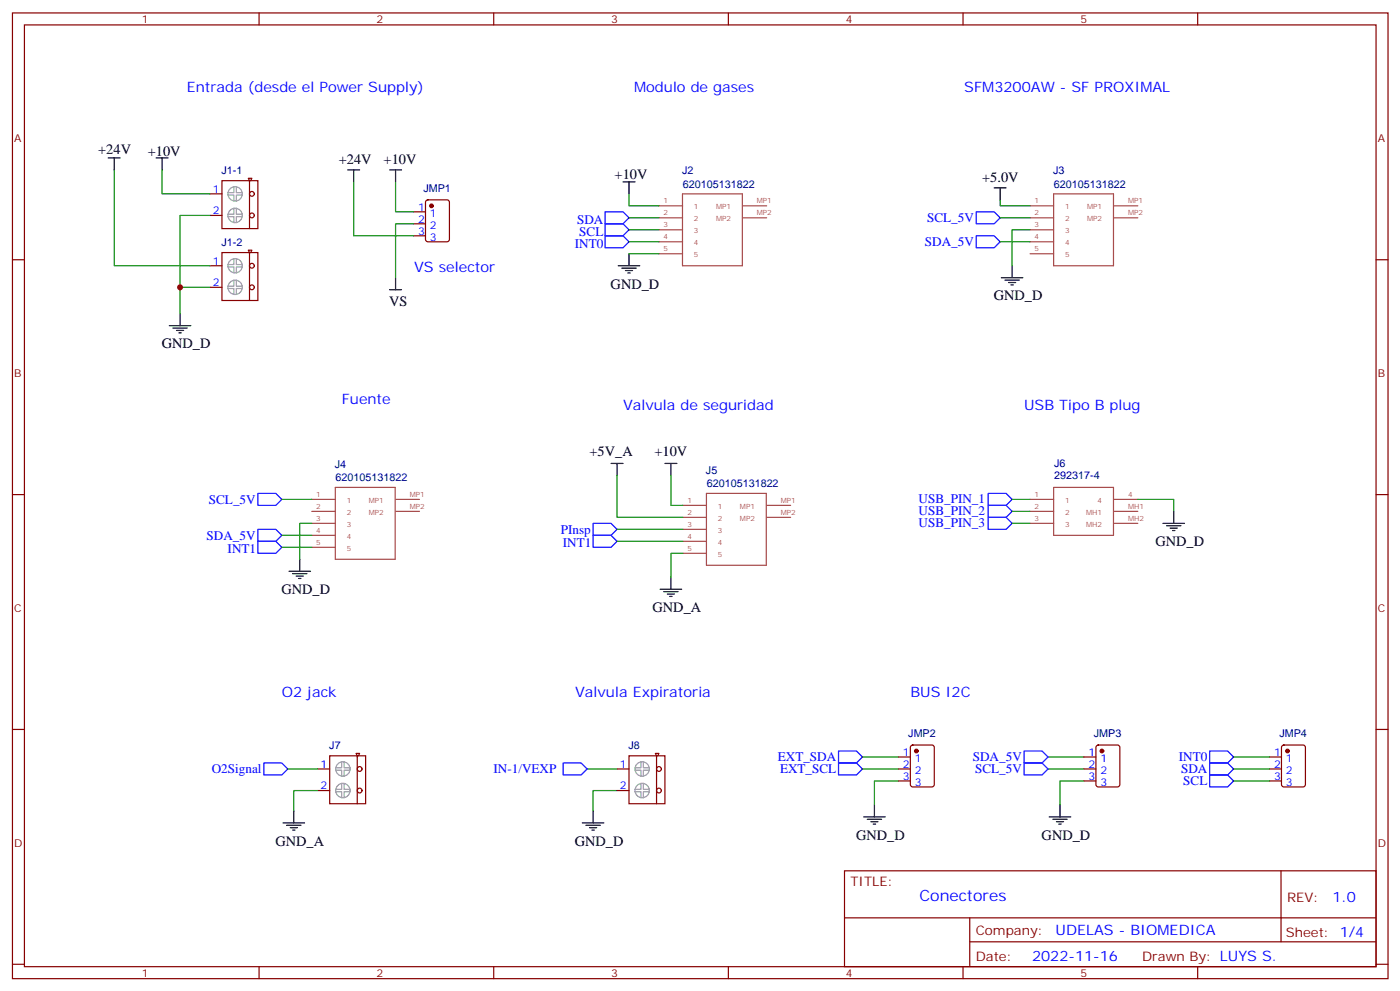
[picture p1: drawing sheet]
<svg xmlns="http://www.w3.org/2000/svg" width="413mm" height="292mm" viewBox="0 0 413 292" stroke-linecap="round" stroke-linejoin="round" font-family="sans-serif">
<g fill="none" stroke="#870000" stroke-width=".35">
<path d="M3.7 3.8h405.3v284.3h-405.3zM7.2 7.3h398.3v277.3h-398.3zM76.3 3.8v3.5M145.5 3.8v3.5M214.6 3.8v3.5M283.8 3.8v3.5M352.9 3.8v3.5M61.9 57.1h3.5M65.4 53.2h10.6v14.1h-10.6zM73.5 53.2v14.1M73.9 53.2l.3-.7h-1l.3 1.1M125.6 59l.5-.2h5.6l.7 .5v11.2l-.4 .6-5.9 .1-.7-.5v-11.2z"/>
<path d="M3.7 76.5h3.5M61.9 63.4h3.5M61.9 78.2h3.5M65.4 74.4h10.6v14.1h-10.6zM73.5 74.4v14.1M73.9 74.4l.3-.7h-1l.3 1M121.8 62.4h3.6M121.8 65.9h3.6M121.8 69.4h3.6M405.5 76.5h3.5M61.9 84.6h3.5M3.7 145.6h3.5"/>
<path d="M405.5 145.6h3.5M3.7 214.8h3.5M268.5 219.6l.5-.2h5.6l.7 .4v11.2l-.5 .6-5.8 .1-.7-.5v-11.1zM323.2 219.6l.4-.2h5.7l.6 .4 .1 11.2-.5 .6-5.9 .1-.6-.5-.1-11.1zM377.8 219.6l.5-.2h5.7l.6 .4 .1 11.2-.5 .6-5.9 .1-.6-.5-.1-11.1zM405.5 214.8h3.5M93.6 226.4h3.6M93.6 232.8h3.6M97.2 222.5h10.5v14.1h-10.5zM105.3 222.5v14.1M105.6 222.5l.4-.7h-1.1l.4 1.1M181.8 226.4h3.5"/>
<path d="M181.8 232.8h3.5M185.3 222.5h10.6v14.1h-10.6zM193.5 222.5v14.1M193.8 222.5l.4-.7h-1.1l.4 1.1M264.7 226.4h3.6M264.7 222.9h3.6M264.7 229.9h3.6M319.4 226.4h3.5M319.4 222.9h3.5M319.4 229.9h3.5M374.1 226.4h3.5M374.1 222.9h3.5"/>
<path d="M374.1 229.9h3.5M248.8 256.4h156.7v28.2h-156.7zM377.5 256.4v20.9M248.9 270.2h156.5M285.8 277.3h119.6M285.8 270.2v14.2M3.7 283.9h3.5M76.3 284.6v3.5M145.5 284.6v3.5M214.6 284.6v3.5M283.8 284.6v3.5M352.9 284.6v3.5"/>
<path d="M405.5 283.9h3.5"/>
<circle cx="74.2" cy="57.1" r=".71"/>
<circle cx="74.2" cy="78.2" r=".71"/>
<circle cx="74.2" cy="63.4" r=".71"/>
<circle cx="74.2" cy="84.6" r=".71"/>
<circle cx="106" cy="232.8" r=".71"/>
<circle cx="106" cy="226.4" r=".71"/>
<circle cx="194.2" cy="232.8" r=".71"/>
<circle cx="194.2" cy="226.4" r=".71"/>
</g>
<g fill="none" stroke="#000" stroke-width=".35">
<path d="M31.9 46.5h3.5M33.7 46.5v3.5M46 46.5h3.5M47.8 46.5v3.5M102.4 50h3.6M104.2 50v3.6M114.8 50h3.5M116.6 50v3.6M183.6 53.6h3.5M185.3 53.6v3.5M292.9 55.3h3.6M294.7 55.3v3.5"/>
<path d="M182.2 78.2h6.3M183.2 79h4.3M184.3 79.7h2.1M185.3 74.7v3.5M298.2 78.2v3.6M49.9 95.9h6.3M50.9 96.6h4.3M52 97.3h2.1M52.7 98h.7M53.1 92.4v3.5M114.8 85.3h3.5M116.6 81.8v3.5"/>
<path d="M185 80.4h.7M295.1 81.8h6.3M296.1 82.5h4.3M297.2 83.2h2.1M297.9 83.9h.7M180.1 136.5h3.5M181.8 136.5v3.5M195.9 136.5h3.6M197.7 136.5v3.5M342.7 154.1h6.3M343.7 154.8h4.3M344.8 155.5h2.1"/>
<path d="M345.5 156.2h.7M345.9 150.6v3.5M85.2 168.2h6.3M86.2 168.9h4.3M87.3 169.6h2.1M88 170.3h.7M88.3 164.7v3.5M194.5 173.5h6.4M195.6 174.2h4.2M196.6 174.9h2.2M197.3 175.6h.7M197.7 170v3.5"/>
<path d="M86.6 238.8v3.5M174.8 238.8v3.5M257.7 237v3.5M312.3 237v3.5M83.4 242.3h6.3M84.5 243h4.2M85.5 243.7h2.1M86.2 244.4h.7M171.6 242.3h6.3M172.6 243h4.3M173.7 243.7h2.1M174.4 244.4h.7"/>
<path d="M254.5 240.5h6.3M255.6 241.2h4.2M256.6 241.9h2.1M257.3 242.6h.7M309.2 240.5h6.3M310.2 241.2h4.3M311.3 241.9h2.1M312 242.6h.7"/>
</g>
<g fill="none" stroke="#a64a4a" stroke-width=".35">
<path d="M201.1 57.1h17.7v21.1h-17.7zM310.5 57.1h17.6v21.1h-17.6zM194.2 60.6h6.9M194.2 64.1h6.9M194.2 67.7h6.9M194.2 71.2h6.9M194.2 74.7h6.9M219 60.6h6.9M219 64.1h6.9M303.5 60.6h7M303.5 64.1h7M303.5 67.7h7"/>
<path d="M303.5 71.2h7M303.5 74.7h7M328.3 60.6h7M328.3 64.1h7M91.9 147h6.9M91.9 150.6h6.9M91.9 154.1h6.9M91.9 157.6h6.9M98.8 143.5h17.6v21.2h-17.6zM116.7 147h6.9M116.7 150.6h6.9M201.2 148.8h7"/>
<path d="M201.2 152.3h7M201.2 155.9h7M201.2 159.4h7M208.2 145.3h17.6v21.1h-17.6zM226 148.8h7M226 152.3h7M303.5 147h7M303.5 150.6h7M303.5 154.1h7M310.5 143.5h17.6v14.1h-17.6zM328.3 147h7M328.3 150.6h7"/>
<path d="M328.3 154.1h7M91.9 161.1h6.9M201.2 162.9h7"/>
</g>
<g fill="none" stroke="#00f" stroke-width=".35">
<path d="M178.3 62.4h5.3l1.7 1.7-1.7 1.8h-5.3zM178.3 65.9h5.3l1.7 1.8-1.7 1.7h-5.3zM178.3 69.4h5.3l1.7 1.8-1.7 1.8h-5.3zM287.7 69.4h5.2l1.8 1.8-1.8 1.8h-5.2zM287.7 62.4h5.2l1.8 1.7-1.8 1.8h-5.2zM76 145.3h5.3l1.7 1.7-1.7 1.8h-5.3zM76 155.9h5.3l1.7 1.7-1.7 1.8h-5.3zM76 159.4h5.3l1.7 1.7-1.7 1.8h-5.3zM174.8 157.6h5.3l1.7 1.8-1.7 1.7h-5.3zM174.8 154.1h5.3l1.7 1.8-1.7 1.7h-5.3zM291.2 145.3h5.3l1.7 1.7-1.7 1.8h-5.3zM291.2 148.8h5.3l1.7 1.8-1.7 1.7h-5.3z"/>
<path d="M291.2 152.3h5.3l1.7 1.8-1.7 1.8h-5.3zM77.8 224.6h5.2l1.8 1.8-1.8 1.8h-5.2zM165.9 224.6h5.3l1.8 1.8-1.8 1.8h-5.3zM247.1 221.1h5.3l1.7 1.8-1.7 1.7h-5.3zM247.1 224.6h5.3l1.7 1.8-1.7 1.8h-5.3zM301.8 224.6h5.3l1.7 1.8-1.7 1.8h-5.3zM301.8 221.1h5.3l1.7 1.8-1.7 1.7h-5.3zM356.4 221.1h5.3l1.8 1.8-1.8 1.7h-5.3zM356.4 224.6h5.3l1.8 1.8-1.8 1.8h-5.3zM356.4 228.2h5.3l1.8 1.7-1.8 1.8h-5.3z"/>
</g>
<g fill="none" stroke="#008700" stroke-width=".35">
<path d="M33.7 50v28.2h28.2M47.8 50v7.1h14.1M104.2 53.6v15.8h17.6M116.6 53.6v8.8h5.2M185.3 57.1v3.5h8.9M294.7 58.8v1.8h8.8M61.9 63.4h-8.8v21.2M121.8 65.9h-5.2v15.9M185.3 74.7h8.9M185.3 67.7h8.9M185.3 64.1h8.9M185.3 71.2h8.9"/>
<path d="M294.7 64.1h8.8M294.7 71.2h8.8M303.5 67.7h-5.3v10.5M61.9 84.6h-8.8v7.8M181.8 140v12.3h19.4M197.7 140v8.8h3.5M83 147h8.9M83 157.6h8.9M91.9 154.1h-3.6v10.6M181.8 155.9h19.4M181.8 159.4h19.4M298.2 147h5.3"/>
<path d="M298.2 150.6h5.3M298.2 154.1h5.3M335.3 147h10.6v3.6M83 161.1h8.9M201.2 162.9h-3.5v7.1M84.8 226.4h8.8M93.6 232.8h-7v6M173 226.4h8.8M181.8 232.8h-7v6M254.1 226.4h10.6M254.1 222.9h10.6M264.7 229.9h-7v7.1"/>
<path d="M308.8 226.4h10.6M308.8 222.9h10.6M319.4 229.9h-7.1v7.1M363.5 226.4h10.6M363.5 222.9h10.6M363.5 229.9h10.6"/>
</g>
<g fill="none" stroke="#999" stroke-width=".35">
<path d="M67.2 57.4h1.7v1.8M68.9 55v1.7h-1.7M69.6 55v1.7h1.8M71.4 57.4h-1.8v1.8M67.2 63.8h1.7v1.7M67.2 78.6h1.7v1.8M68.9 61.3v1.8h-1.7M68.9 76.1v1.8h-1.7M69.6 61.3v1.8h1.8M69.6 76.1v1.8h1.8M71.4 63.8h-1.8v1.7M71.4 78.6h-1.8v1.8"/>
<path d="M67.2 84.9h1.7v1.8M68.9 82.5v1.7h-1.7M69.6 82.5v1.7h1.8M71.4 84.9h-1.8v1.8M98.9 226.8h1.8v1.7M98.9 233.1h1.8v1.8M100.7 224.3v1.8h-1.8M100.7 230.6v1.8h-1.8M101.4 224.3v1.8h1.8M101.4 230.6v1.8h1.8M103.2 226.8h-1.8v1.7M103.2 233.1h-1.8v1.8"/>
<path d="M187.1 226.8h1.8v1.7M187.1 233.1h1.8v1.8M188.9 224.3v1.8h-1.8M188.9 230.6v1.8h-1.8M189.6 224.3v1.8h1.7M189.6 230.6v1.8h1.7M191.3 226.8h-1.7v1.7M191.3 233.1h-1.7v1.8"/>
<circle cx="69.3" cy="57.1" r="2.12"/>
<circle cx="69.3" cy="78.2" r="2.12"/>
<circle cx="69.3" cy="63.4" r="2.12"/>
<circle cx="69.3" cy="84.6" r="2.12"/>
<circle cx="101" cy="232.8" r="2.12"/>
<circle cx="101" cy="226.4" r="2.12"/>
<circle cx="189.2" cy="226.4" r="2.12"/>
<circle cx="189.2" cy="232.8" r="2.12"/>
</g>
<g fill="#870000" stroke="#870000" stroke-width=".35">
<circle cx="127.1" cy="60.6" r=".53"/>
<circle cx="270" cy="221.1" r=".53"/>
<circle cx="324.7" cy="221.1" r=".53"/>
<circle cx="379.4" cy="221.1" r=".53"/>
</g>
<circle cx="53.1" cy="84.6" r=".88" fill="#c00"/>
<text font-size="4.6" fill="#00f" x="270.9" y="265.4">Conectores</text>
<g font-size="4.2" fill="#00f">
<text x="55" y="27.1">Entrada (desde el Power Supply)</text>
<text x="186.9" y="27">Modulo de gases</text>
<text x="284.1" y="27.1">SFM3200AW - SF PROXIMAL</text>
<text x="122" y="80">VS selector</text>
<text x="100.7" y="118.8">Fuente</text>
<text x="183.6" y="120.6">Valvula de seguridad</text>
<text x="301.8" y="120.6">USB Tipo B plug</text>
<text x="83" y="205.2">O2 jack</text>
<text x="169.5" y="205.2">Valvula Expiratoria</text>
<text x="268.3" y="205.2">BUS I2C</text>
<text x="392.6" y="265.7">1.0</text>
<text x="311" y="275.2">UDELAS - BIOMEDICA</text>
<text x="304.1" y="283">2022-11-16</text>
</g>
<g font-size="4.2">
<text x="28.9" y="45.3">+24V</text>
<text x="43.5" y="45.8">+10V</text>
<text x="99.9" y="48.3">+24V</text>
<text x="113" y="48.3">+10V</text>
<text x="181.1" y="52.8">+10V</text>
<text x="289.4" y="53.6">+5.0V</text>
<text x="179.9" y="84.9">GND_D</text>
<text x="292.8" y="88.5">GND_D</text>
<text x="114.7" y="90.2">VS</text>
<text x="47.6" y="102.6">GND_D</text>
<text x="173.7" y="134.3">+5V_A</text>
<text x="192.8" y="134.3">+10V</text>
<text x="340.5" y="160.8">GND_D</text>
<text x="82.9" y="174.9">GND_D</text>
<text x="192.3" y="180.2">GND_A</text>
<text x="81.2" y="249">GND_A</text>
<text x="169.4" y="249">GND_D</text>
<text x="252.3" y="247.2">GND_D</text>
<text x="306.9" y="247.2">GND_D</text>
</g>
<g font-size="3.9" fill="#00f">
<text x="170" y="65.9">SDA</text>
<text x="273.2" y="65.4">SCL_5V</text>
<text x="170.7" y="69.4">SCL</text>
<text x="169.4" y="73">INT0</text>
<text x="272.6" y="72.5">SDA_5V</text>
<text x="61.5" y="148.4">SCL_5V</text>
<text x="270.7" y="148.2">USB_PIN_1</text>
<text x="270.7" y="151.8">USB_PIN_2</text>
<text x="270.7" y="155.3">USB_PIN_3</text>
<text x="60.9" y="159">SDA_5V</text>
<text x="165.3" y="157.1">PInsp</text>
<text x="165.9" y="161.1">INT1</text>
<text x="67.1" y="162.9">INT1</text>
<text x="62.4" y="227.5">O2Signal</text>
<text x="145.4" y="227.7">IN-1/VEXP</text>
<text x="229.2" y="224.2">EXT_SDA</text>
<text x="229.8" y="227.7">EXT_SCL</text>
<text x="286.7" y="224.2">SDA_5V</text>
<text x="287.3" y="227.7">SCL_5V</text>
<text x="347.4" y="224.2">INT0</text>
<text x="348" y="227.7">SDA</text>
<text x="348.7" y="231.2">SCL</text>
</g>
<g font-size="3.9" fill="#800">
<text x="250.6" y="261">TITLE:</text>
<text x="379.2" y="265.7">REV:</text>
<text x="287.5" y="275.2">Company:</text>
<text x="378.9" y="275.8">Sheet: 1/4</text>
<text x="287.5" y="282.9">Date:</text>
<text x="336.6" y="282.9">Drawn By: LUYS S.</text>
</g>
<g font-size="3.2" fill="#800">
<text x="41.8" y="6.8">1</text>
<text x="110.9" y="6.8">2</text>
<text x="180.1" y="6.8">3</text>
<text x="249.2" y="6.8">4</text>
<text x="318.3" y="6.8">5</text>
<text x="4.2" y="41.9">A</text>
<text x="406" y="41.9">A</text>
<text x="4.2" y="111.1">B</text>
<text x="406" y="111.1">B</text>
<text x="4.2" y="180.2">C</text>
<text x="406" y="180.2">C</text>
<text x="4.2" y="249.3">D</text>
<text x="406" y="249.3">D</text>
<text x="41.8" y="287.6">1</text>
<text x="110.9" y="287.6">2</text>
<text x="180.1" y="287.6">3</text>
<text x="249.2" y="287.6">4</text>
<text x="318.3" y="287.6">5</text>
</g>
<g font-size="3.2" fill="#000080">
<text x="65.3" y="51.2">J1-1</text>
<text x="201" y="51.3">J2</text>
<text x="310.3" y="51.3">J3</text>
<text x="124.8" y="56.5">JMP1</text>
<text x="201.2" y="55.3">620105131822</text>
<text x="310.6" y="55.3">620105131822</text>
<text x="65.3" y="72.3">J1-2</text>
<text x="98.7" y="137.7">J4</text>
<text x="310.6" y="137.6">J6</text>
<text x="98.9" y="141.7">620105131822</text>
<text x="208" y="139.5">J5</text>
<text x="208.3" y="143.5">620105131822</text>
<text x="310.7" y="141.1">292317-4</text>
<text x="97" y="220.5">J7</text>
<text x="185.2" y="220.5">J8</text>
<text x="267.6" y="217">JMP2</text>
<text x="322.3" y="217">JMP3</text>
<text x="377" y="217">JMP4</text>
</g>
<g font-size="3.2" fill="#00f">
<text x="62.7" y="56.7">1</text>
<text x="62.7" y="63.1">2</text>
<text x="123.2" y="62">1</text>
<text x="123.2" y="65.5">2</text>
<text x="126.7" y="63.8">1</text>
<text x="123.2" y="69.1">3</text>
<text x="126.7" y="67.3">2</text>
<text x="126.7" y="70.8">3</text>
<text x="62.7" y="77.9">1</text>
<text x="62.7" y="84.2">2</text>
<text x="94.4" y="226.1">1</text>
<text x="182.6" y="226.1">1</text>
<text x="266.1" y="222.5">1</text>
<text x="266.1" y="226.1">2</text>
<text x="269.6" y="224.3">1</text>
<text x="269.6" y="227.8">2</text>
<text x="320.7" y="222.5">1</text>
<text x="320.7" y="226.1">2</text>
<text x="324.2" y="224.3">1</text>
<text x="324.2" y="227.8">2</text>
<text x="375.4" y="222.5">1</text>
<text x="375.4" y="226.1">2</text>
<text x="378.9" y="224.3">1</text>
<text x="378.9" y="227.8">2</text>
<text x="94.4" y="232.4">2</text>
<text x="182.6" y="232.4">2</text>
<text x="266.1" y="229.6">3</text>
<text x="269.6" y="231.4">3</text>
<text x="320.7" y="229.6">3</text>
<text x="324.2" y="231.4">3</text>
<text x="375.4" y="229.6">3</text>
<text x="378.9" y="231.4">3</text>
</g>
<g font-size="2.1" fill="#a54b4b">
<text x="195.5" y="59.9">1</text>
<text x="223" y="59.9">MP1</text>
<text x="304.9" y="59.9">1</text>
<text x="332.4" y="59.9">MP1</text>
<text x="195.5" y="63.4">2</text>
<text x="204.5" y="61.6">1</text>
<text x="204.5" y="65.2">2</text>
<text x="211" y="61.6">MP1</text>
<text x="211" y="65.2">MP2</text>
<text x="223" y="63.4">MP2</text>
<text x="304.9" y="63.4">2</text>
<text x="313.8" y="61.6">1</text>
<text x="313.8" y="65.2">2</text>
<text x="320.4" y="61.6">MP1</text>
<text x="320.4" y="65.2">MP2</text>
<text x="332.4" y="63.4">MP2</text>
<text x="195.5" y="67">3</text>
<text x="195.5" y="70.5">4</text>
<text x="204.5" y="68.7">3</text>
<text x="304.9" y="67">3</text>
<text x="304.9" y="70.5">4</text>
<text x="313.8" y="68.7">3</text>
<text x="195.5" y="74">5</text>
<text x="204.5" y="72.2">4</text>
<text x="204.5" y="75.8">5</text>
<text x="304.9" y="74">5</text>
<text x="313.8" y="72.2">4</text>
<text x="313.8" y="75.8">5</text>
<text x="93.2" y="146.3">1</text>
<text x="93.2" y="149.9">2</text>
<text x="102.2" y="148.1">1</text>
<text x="108.7" y="148.1">MP1</text>
<text x="120.7" y="146.3">MP1</text>
<text x="120.7" y="149.9">MP2</text>
<text x="202.5" y="148.1">1</text>
<text x="211.5" y="149.8">1</text>
<text x="218" y="149.8">MP1</text>
<text x="230.1" y="148.1">MP1</text>
<text x="304.9" y="146.3">1</text>
<text x="304.9" y="149.9">2</text>
<text x="313.8" y="148.1">1</text>
<text x="323.4" y="148.1">4</text>
<text x="332.4" y="146.3">4</text>
<text x="332.4" y="149.9">MH1</text>
<text x="93.2" y="153.4">3</text>
<text x="102.2" y="151.6">2</text>
<text x="102.2" y="155.1">3</text>
<text x="108.7" y="151.6">MP2</text>
<text x="202.5" y="151.6">2</text>
<text x="202.5" y="155.2">3</text>
<text x="211.5" y="153.4">2</text>
<text x="218" y="153.4">MP2</text>
<text x="230.1" y="151.6">MP2</text>
<text x="304.9" y="153.4">3</text>
<text x="313.8" y="151.6">2</text>
<text x="313.8" y="155.1">3</text>
<text x="320" y="151.6">MH1</text>
<text x="320" y="155.1">MH2</text>
<text x="332.4" y="153.4">MH2</text>
<text x="93.2" y="156.9">4</text>
<text x="93.2" y="160.5">5</text>
<text x="102.2" y="158.7">4</text>
<text x="202.5" y="158.7">4</text>
<text x="211.5" y="156.9">3</text>
<text x="211.5" y="160.4">4</text>
<text x="102.2" y="162.2">5</text>
<text x="202.5" y="162.2">5</text>
<text x="211.5" y="164">5</text>
</g>
</svg>
